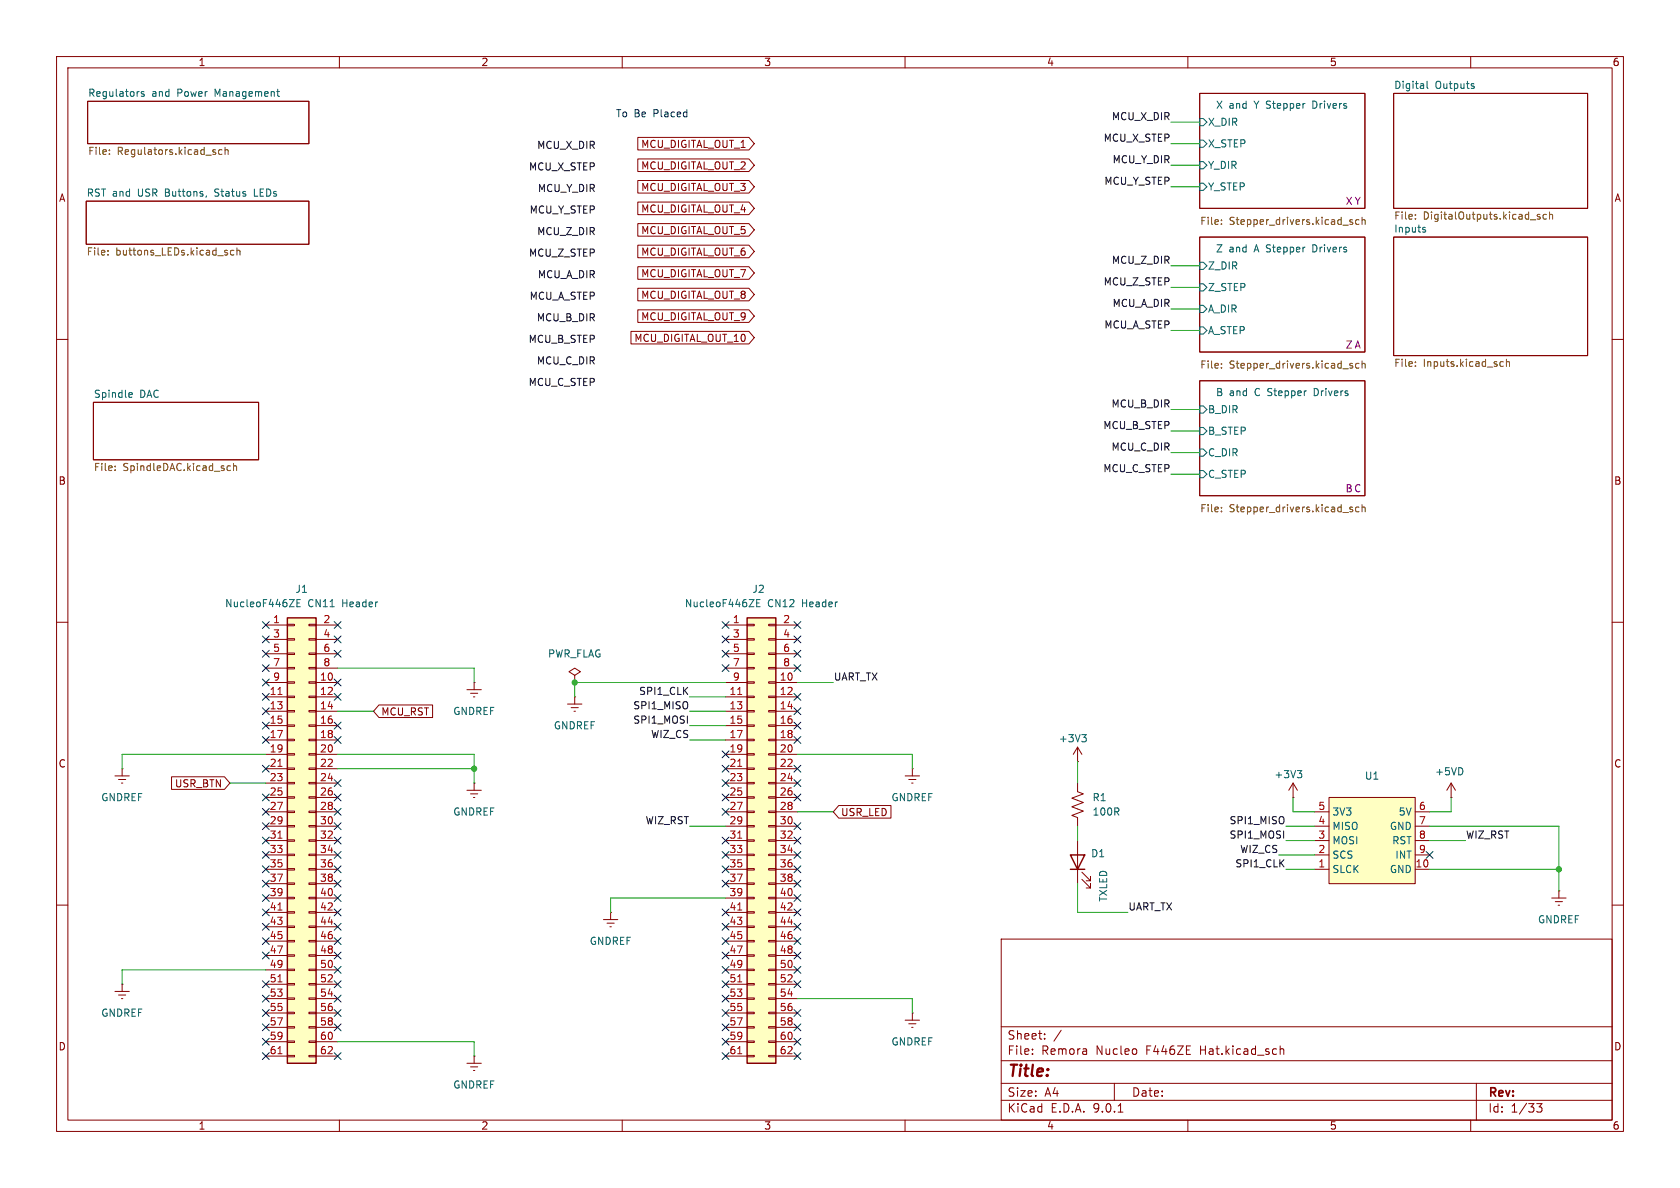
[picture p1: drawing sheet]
<svg xmlns="http://www.w3.org/2000/svg" width="297mm" height="210mm" viewBox="0 0 297 210" stroke-linecap="round" stroke-linejoin="round" font-family="sans-serif">
<g fill="none" stroke="#840000" stroke-width=".18">
<path d="M10 10h277v190h-277zM12 12h273v186h-273zM15.5 17.9h39.1v7.5h-39.1zM60 10v2M110 10v2M160 10v2M210 10v2M212.1 16.5h29.2v20.3h-29.2zM246.4 16.5h34.3v20.3h-34.3zM260 10v2M15.2 35.6h39.4v7.6h-39.4zM212.1 41.9h29.2v20.3h-29.2z"/>
<path d="M246.4 41.9h34.3v21h-34.3zM10 60h2M16.5 71.1h29.2v10.2h-29.2zM212.1 67.3h29.2v20.3h-29.2zM285 60h2M10 110h2M101.6 119.4l1-.7-1-.6-1 .6 1 .7v1.3M285 110h2M82.5 121.9h2.6M83.2 122.6h1.3M83.7 123.2h.2M83.8 120.7h.1"/>
<path d="M83.8 120.7v1.2M100.3 124.5h2.6M101 125.1h1.2M101.5 125.7h.2M101.6 120.7h.1M101.6 123.2h.1M101.6 123.2v1.3M10 160h2M177 166h108v32h-108zM285 160h2M60 198v2M110 198v2"/>
<path d="M160 198v2M177 194.5h108M177 191.5h108M177 187.5h108M177 181.5h108M182.5 186.3v.1M182.5 185.5v.1M184.7 183.6v.1M184.7 182.8v.1M187.6 182.1l-1.3 2M197 191.5v3M197.7 196.6h.8"/>
<path d="M210 198v2M226.3 184.9v1.5M226.3 185.5l.2-.1 .4 .1 .1 .9M260 198v2M261 191.5v6.5M271.7 195.1h.9l-.5 .6 .4 .1v.7l-.2 .1-.6-.1"/>
</g>
<g fill="none" stroke="#006464" stroke-width=".18">
<path d="M24.5 16.2h.1M25.5 16.2h-.4l-.1 .2v.1l.5 .2v.3h-.5M48.9 16.2h.5M49.1 16.9l.3 .1M252.3 14.4v1.1l.2 .1M260.4 15.2l.2 .2-.2 .2M260.4 14.8h.2M36.5 34.6l-.1 .3M45 33.4v1.3h.6M212.1 21h.6l.7 .6-.7 .6h-.6zM212.1 24.8h.6l.7 .6-.7 .6h-.6zM212.1 28.6h.6l.7 .6-.7 .6h-.6z"/>
<path d="M212.1 32.4h.6l.7 .6-.7 .7h-.6zM212.1 46.4h.6l.7 .6-.7 .6h-.6zM212.1 50.2h.6l.7 .6-.7 .6h-.6zM212.1 54h.6l.7 .6-.7 .6h-.6zM212.1 57.8h.6l.7 .6-.7 .7h-.6zM251.7 40.6l.3 .1v.2l-.1 .1h-.3M251.7 40.2h.3M22.8 70.2h.5M22.8 69.5l.4-.1 .2 .3-.6 .1M212.1 71.8h.6l.7 .6-.7 .6h-.6zM212.1 75.6h.6l.7 .6-.7 .6h-.6zM212.1 79.4h.6l.7 .6-.7 .6h-.6z"/>
<path d="M212.1 83.2h.6l.7 .6-.7 .7h-.6z"/>
</g>
<g fill="none" stroke="#725600" stroke-width=".18">
<path d="M19.3 27.2v.1M19.3 26.5v.1M38.1 26.9v.3M39.2 26.5h-.3l-.3 .2 .2 .5h.4M39.8 26.6l.2-.1h.3v.8M39.8 26v1.3M215.9 38.9v.1M215.9 39.6v.1M238.6 39.1l.6 .3-.2 .3-.4-.1M239.1 38.9l-.3-.1-.2 .2M240.3 38.9l-.4-.1-.3 .3 .2 .5h.5M240.8 38.4v1.3"/>
<path d="M240.8 39l.2-.2 .3 .1v.8M250.2 38v.1M250.2 38.6v.1M272.2 38l-.3-.1-.1 .2v.2l.4 .1v.3h-.4M273.4 38l-.4-.1-.2 .2 .1 .6h.5M273.9 38l.2-.1 .3 .1 .1 .7M273.9 37.5v1.2M19.1 45v.1M19.1 44.3v.1M41.3 44.3l-.3-.1-.3 .3 .2 .5h.4M41.9 44.4l.2-.2 .3 .1v.8M41.9 43.8v1.3"/>
<path d="M215.9 65v.1M215.9 64.3v.1M238.6 64.5l.6 .3-.2 .3-.4-.1M239.1 64.3l-.3-.1-.2 .2M240.3 64.3l-.4-.1-.3 .3 .2 .5h.5M240.8 64.4l.2-.2 .3 .1v.8M240.8 63.8v1.3M250.2 64.7v.1M250.2 64v.1M265.2 64.7l.2 .1 .4-.1M265.8 64l-.4-.1-.2 .1M266.3 64l.2-.1 .3 .1 .1 .8"/>
<path d="M266.3 63.5v1.3M20.4 83.1v.1M20.4 82.4v.1M40.2 83.1l.2 .1 .3-.1M40.7 82.4l-.3-.1-.2 .2M41.3 82.5l.2-.2 .3 .1v.8M41.3 81.9v1.3M215.9 89.7v.1M215.9 90.4v.1M238.6 89.9l.6 .3-.2 .3-.4-.1M239.1 89.7l-.3-.1-.2 .2M240.3 89.7l-.4-.1-.3 .3 .2 .5h.5"/>
<path d="M240.8 89.2v1.3M240.8 89.8l.2-.2 .3 .1v.8"/>
</g>
<path d="M50.8 109.2h5.1v78.8h-5.1z" fill="#ffffc2"/>
<path d="M50.8 109.2h5.1v78.8h-5.1z" fill="none" stroke="#840000" stroke-width=".25"/>
<g fill="none" stroke="#840000" stroke-width=".18">
<path d="M47 110.5h3.8M47 113h3.8M47 115.6h3.8M47 118.1h3.8M50.8 110.4h1.3v.2h-1.3zM50.8 112.9h1.3v.3h-1.3zM50.8 115.4h1.3v.3h-1.3zM50.8 118h1.3v.2h-1.3zM54.6 110.4h1.3v.2h-1.3zM54.6 112.9h1.3v.3h-1.3zM54.6 115.4h1.3v.3h-1.3zM54.6 118h1.3v.2h-1.3z"/>
<path d="M55.9 110.5h3.8M55.9 113h3.8M55.9 115.6h3.8M55.9 118.1h3.8M20.3 137.2h2.6M21 137.8h1.2M21.5 138.4h.2M21.6 135.9h.1M21.6 135.9v1.3M47 120.7h3.8M47 123.2h3.8M47 125.7h3.8"/>
<path d="M47 128.3h3.8M47 130.8h3.8M47 133.4h3.8M47 135.9h3.8M47 138.4h3.8M50.8 120.5h1.3v.3h-1.3zM50.8 123.1h1.3v.2h-1.3zM50.8 125.6h1.3v.3h-1.3zM50.8 128.1h1.3v.3h-1.3zM50.8 130.7h1.3v.2h-1.3zM50.8 133.2h1.3v.3h-1.3zM50.8 135.8h1.3v.2h-1.3z"/>
<path d="M50.8 138.3h1.3v.3h-1.3zM54.6 120.5h1.3v.3h-1.3zM54.6 123.1h1.3v.2h-1.3zM54.6 125.6h1.3v.3h-1.3zM54.6 128.1h1.3v.3h-1.3zM54.6 130.7h1.3v.2h-1.3zM54.6 133.2h1.3v.3h-1.3zM54.6 135.8h1.3v.2h-1.3zM54.6 138.3h1.3v.3h-1.3zM55.9 120.7h3.8M55.9 123.2h3.8M55.9 125.7h3.8"/>
<path d="M55.9 128.3h3.8M55.9 130.8h3.8M55.9 133.4h3.8M55.9 135.9h3.8M55.9 138.4h3.8M82.5 139.7h2.6M83.8 138.4h.1M83.8 138.4v1.3M256.5 138.4l-.7 1.3M256.5 138.4l.8 1.3M256.5 138.4v2.6M47 141h3.8"/>
<path d="M47 143.5h3.8M47 146.1h3.8M47 148.6h3.8M47 151.1h3.8M47 153.7h3.8M47 156.2h3.8M47 158.8h3.8M50.8 140.8h1.3v.3h-1.3zM50.8 143.4h1.3v.2h-1.3zM50.8 145.9h1.3v.3h-1.3zM50.8 148.5h1.3v.2h-1.3zM50.8 151h1.3v.3h-1.3z"/>
<path d="M50.8 153.5h1.3v.3h-1.3zM50.8 156.1h1.3v.2h-1.3zM50.8 158.6h1.3v.3h-1.3zM54.6 140.8h1.3v.3h-1.3zM54.6 143.4h1.3v.2h-1.3zM54.6 145.9h1.3v.3h-1.3zM54.6 148.5h1.3v.2h-1.3zM54.6 151h1.3v.3h-1.3zM54.6 153.5h1.3v.3h-1.3zM54.6 156.1h1.3v.2h-1.3zM54.6 158.6h1.3v.3h-1.3zM55.9 141h3.8"/>
<path d="M55.9 143.5h3.8M55.9 146.1h3.8M55.9 148.6h3.8M55.9 151.1h3.8M55.9 153.7h3.8M55.9 156.2h3.8M55.9 158.8h3.8M83.2 140.3h1.3M83.7 141h.2M256.5 141h.1M274.3 158.8h2.6M275 159.4h1.2"/>
<path d="M275.6 157.5h.1M275.6 157.5v1.3M47 161.3h3.8M47 163.8h3.8M47 166.4h3.8M47 168.9h3.8M47 171.5h3.8M47 174h3.8M47 176.5h3.8M47 179.1h3.8M50.8 161.2h1.3v.2h-1.3zM50.8 163.7h1.3v.3h-1.3z"/>
<path d="M50.8 166.2h1.3v.3h-1.3zM50.8 168.8h1.3v.2h-1.3zM50.8 171.3h1.3v.3h-1.3zM50.8 173.9h1.3v.2h-1.3zM50.8 176.4h1.3v.3h-1.3zM50.8 178.9h1.3v.3h-1.3zM54.6 161.2h1.3v.2h-1.3zM54.6 163.7h1.3v.3h-1.3zM54.6 166.2h1.3v.3h-1.3zM54.6 168.8h1.3v.2h-1.3zM54.6 171.3h1.3v.3h-1.3zM54.6 173.9h1.3v.2h-1.3z"/>
<path d="M54.6 176.4h1.3v.3h-1.3zM54.6 178.9h1.3v.3h-1.3zM55.9 161.3h3.8M55.9 163.8h3.8M55.9 166.4h3.8M55.9 168.9h3.8M55.9 171.5h3.8M55.9 174h3.8M55.9 176.5h3.8M55.9 179.1h3.8M275.5 160h.2M47 181.6h3.8"/>
<path d="M47 184.2h3.8M47 186.7h3.8M50.8 181.5h1.3v.2h-1.3zM50.8 184h1.3v.3h-1.3zM50.8 186.6h1.3v.2h-1.3zM54.6 181.5h1.3v.2h-1.3zM54.6 184h1.3v.3h-1.3zM54.6 186.6h1.3v.2h-1.3zM55.9 181.6h3.8M55.9 184.2h3.8M55.9 186.7h3.8"/>
</g>
<path d="M49.1 122.8h.8M49.1 135.5h.8M49.1 148.2h.8M49.1 160.9h.8M49.1 173.6h.8M49.1 186.3h.8" fill="none" stroke="#a90000" stroke-width=".18"/>
<path d="M51.2 106h.8l-.8 1.3h.8M52.5 106.6h.4M53.1 106h-.6v1.3h.6" fill="none" stroke="#006464" stroke-width=".18"/>
<path d="M234.9 141h15.3v15.2h-15.3z" fill="#ffffc2"/>
<g fill="none" stroke="#840000" stroke-width=".18">
<path d="M228.6 138.4l-.8 1.3M228.6 138.4l.8 1.3M228.6 138.4v2.6M228.6 141h.1M232.4 143.5h2.5M232.4 146.1h2.5M232.4 148.6h2.5M232.4 151.1h2.5M232.4 153.7h2.5M234.9 141h15.3v15.2h-15.3zM250.2 143.5h2.5M250.2 146.1h2.5"/>
<path d="M250.2 148.6h2.5M250.2 151.1h2.5M250.2 153.7h2.5M106.7 162.6h2.5M107.3 163.2h1.3M107.8 163.8h.3M107.9 161.3h.1M107.9 161.3v1.3"/>
</g>
<path d="M229.3 136.2h.8l-.4 .5M229.9 136.7l.2 .2v.3l-.2 .3" fill="none" stroke="#006464" stroke-width=".18"/>
<path d="M132.1 109.2h5.1v78.8h-5.1z" fill="#ffffc2"/>
<path d="M132.1 109.2h5.1v78.8h-5.1zM189.2 151.1h2.6l-1.3 2.6zM189.2 153.7h2.6" fill="none" stroke="#840000" stroke-width=".25"/>
<g fill="none" stroke="#840000" stroke-width=".18">
<path d="M112.8 24.3h19.6l.9 1.1-.9 1.1h-19.6zM112.8 39.5h19.6l.9 1.1-.9 1.2h-19.6zM112.8 35.7h19.6l.9 1.1-.9 1.1h-19.6zM112.8 28.1h19.6l.9 1.1-.9 1.1h-19.6zM112.8 31.9h19.6l.9 1.1-.9 1.1h-19.6zM111.5 58.6h20.9l.9 1.1-.9 1.1h-20.9zM112.8 51h19.6l.9 1.1-.9 1.1h-19.6zM112.8 54.8h19.6l.9 1.1-.9 1.1h-19.6zM112.8 47.1h19.6l.9 1.2-.9 1.1h-19.6zM112.8 43.3h19.6l.9 1.2-.9 1.1h-19.6zM128.3 110.5h3.8M128.3 113h3.8"/>
<path d="M128.3 115.6h3.8M128.3 118.1h3.8M132.1 110.4h1.2v.2h-1.2zM132.1 112.9h1.2v.3h-1.2zM132.1 115.4h1.2v.3h-1.2zM132.1 118h1.2v.2h-1.2zM135.9 110.4h1.3v.2h-1.3zM135.9 112.9h1.3v.3h-1.3zM135.9 115.4h1.3v.3h-1.3zM135.9 118h1.3v.2h-1.3zM137.2 110.5h3.8M137.2 113h3.8"/>
<path d="M137.2 115.6h3.8M137.2 118.1h3.8M30.3 137.3h9.4l.9 1.1-.9 1.1h-9.4zM67 124.6h9.5v2.2h-9.5l-1-1.1zM128.3 120.7h3.8M128.3 123.2h3.8M128.3 125.7h3.8M128.3 128.3h3.8M128.3 130.8h3.8M128.3 133.4h3.8M128.3 135.9h3.8M128.3 138.4h3.8"/>
<path d="M132.1 120.5h1.2v.3h-1.2zM132.1 123.1h1.2v.2h-1.2zM132.1 125.6h1.2v.3h-1.2zM132.1 128.1h1.2v.3h-1.2zM132.1 130.7h1.2v.2h-1.2zM132.1 133.2h1.2v.3h-1.2zM132.1 135.8h1.2v.2h-1.2zM132.1 138.3h1.2v.3h-1.2zM135.9 120.5h1.3v.3h-1.3zM135.9 123.1h1.3v.2h-1.3zM135.9 125.6h1.3v.3h-1.3zM135.9 128.1h1.3v.3h-1.3z"/>
<path d="M135.9 130.7h1.3v.2h-1.3zM135.9 133.2h1.3v.3h-1.3zM135.9 135.8h1.3v.2h-1.3zM135.9 138.3h1.3v.3h-1.3zM137.2 120.7h3.8M137.2 123.2h3.8M137.2 125.7h3.8M137.2 128.3h3.8M137.2 130.8h3.8M137.2 133.4h3.8M137.2 135.9h3.8M137.2 138.4h3.8"/>
<path d="M160 137.2h2.6M160.7 137.8h1.2M161.2 138.4h.2M161.3 135.9h.1M161.3 135.9v1.3M190.5 138.4v1.6l1 .3-2 .8 2 .8-2 .7 2 .8-2 .7 1 .4v1.6M190.5 134.6h.1M190.5 132.1v2.5M190.5 132.1l-.8 1.3M190.5 132.1l.8 1.3M128.3 141h3.8M128.3 143.5h3.8"/>
<path d="M128.3 146.1h3.8M128.3 148.6h3.8M128.3 151.1h3.8M128.3 153.7h3.8M128.3 156.2h3.8M128.3 158.8h3.8M132.1 140.8h1.2v.3h-1.2zM132.1 143.4h1.2v.2h-1.2zM132.1 145.9h1.2v.3h-1.2zM132.1 148.5h1.2v.2h-1.2zM132.1 151h1.2v.3h-1.2zM132.1 153.5h1.2v.3h-1.2z"/>
<path d="M132.1 156.1h1.2v.2h-1.2zM132.1 158.6h1.2v.3h-1.2zM135.9 140.8h1.3v.3h-1.3zM135.9 143.4h1.3v.2h-1.3zM135.9 145.9h1.3v.3h-1.3zM135.9 148.5h1.3v.2h-1.3zM135.9 151h1.3v.3h-1.3zM135.9 153.5h1.3v.3h-1.3zM135.9 156.1h1.3v.2h-1.3zM135.9 158.6h1.3v.3h-1.3zM137.2 141h3.8M137.2 143.5h3.8"/>
<path d="M137.2 146.1h3.8M137.2 148.6h3.8M137.2 151.1h3.8M137.2 153.7h3.8M137.2 156.2h3.8M137.2 158.8h3.8M148.3 142.4h9.2v2.2h-9.2l-1-1.1zM190.5 148.6v7.6M191.3 155.4l1.5 1.6v-.8v.8h-.8M191.3 154.2l1.5 1.5v-.8v.8h-.8M20.3 175.3h2.6M21 175.9h1.2"/>
<path d="M21.5 176.5h.2M21.6 174h.1M21.6 174v1.3M128.3 161.3h3.8M128.3 163.8h3.8M128.3 166.4h3.8M128.3 168.9h3.8M128.3 171.5h3.8M128.3 174h3.8M128.3 176.5h3.8M128.3 179.1h3.8M132.1 161.2h1.2v.2h-1.2z"/>
<path d="M132.1 163.7h1.2v.3h-1.2zM132.1 166.2h1.2v.3h-1.2zM132.1 168.8h1.2v.2h-1.2zM132.1 171.3h1.2v.3h-1.2zM132.1 173.9h1.2v.2h-1.2zM132.1 176.4h1.2v.3h-1.2zM132.1 178.9h1.2v.3h-1.2zM135.9 161.2h1.3v.2h-1.3zM135.9 163.7h1.3v.3h-1.3zM135.9 166.2h1.3v.3h-1.3zM135.9 168.8h1.3v.2h-1.3zM135.9 171.3h1.3v.3h-1.3z"/>
<path d="M135.9 173.9h1.3v.2h-1.3zM135.9 176.4h1.3v.3h-1.3zM135.9 178.9h1.3v.3h-1.3zM137.2 161.3h3.8M137.2 163.8h3.8M137.2 166.4h3.8M137.2 168.9h3.8M137.2 171.5h3.8M137.2 174h3.8M137.2 176.5h3.8M137.2 179.1h3.8M161.3 179.1h.1"/>
<path d="M161.3 179.1v1.2M82.5 188h2.6M83.2 188.6h1.3M83.7 189.2h.2M83.8 186.7h.1M83.8 186.7v1.3M128.3 181.6h3.8M128.3 184.2h3.8M128.3 186.7h3.8M132.1 181.5h1.2v.2h-1.2zM132.1 184h1.2v.3h-1.2zM132.1 186.6h1.2v.2h-1.2z"/>
<path d="M135.9 181.5h1.3v.2h-1.3zM135.9 184h1.3v.3h-1.3zM135.9 186.6h1.3v.2h-1.3zM137.2 181.6h3.8M137.2 184.2h3.8M137.2 186.7h3.8M160 180.3h2.6M160.7 181h1.2M161.2 181.6h.2"/>
</g>
<path d="M130.4 122.8h.7M130.4 135.5h.7M130.4 148.2h.7M130.4 160.9h.7M130.4 173.6h.7M130.4 186.3h.7" fill="none" stroke="#a90000" stroke-width=".18"/>
<path d="M132.4 106h.9l-.9 1.3h.9M133.8 106.6h.4M134.4 106h-.6v1.3h.6M191.2 129.9h.8l-.4 .4M191.8 130.3l.2 .3v.3l-.2 .2" fill="none" stroke="#006464" stroke-width=".18"/>
<g fill="none" stroke="#009600" stroke-width=".18">
<path d="M207 25.4h5.1M207 29.2h5.1M207 21.6h5.1M207 33h5.1M207 54.6h5.1M207 50.8h5.1M207 58.4h5.1M207 47h5.1M207 72.4h5.1M207 76.2h5.1M207 83.8h5.1M207 80h5.1"/>
<path d="M59.7 118.1h24.1v2.6M40.6 138.4h6.4M47 133.4h-25.4v2.5M59.7 125.7h6.3M59.7 133.4h24.1v5M59.7 135.9h24.1M121.9 125.7h6.4M121.9 123.2h6.4M121.9 128.3h6.4M121.9 130.8h6.4M128.3 120.7h-26.7v2.5M141 133.4h20.3v2.5"/>
<path d="M141 120.7h6.3M190.5 134.6v3.8M121.9 146.1h6.4M128.3 158.8h-20.4v2.5M141 143.5h6.3M190.5 146.1v2.5M190.5 156.2v5.1h8.9M226.1 151.1h6.3M227.3 146.1h5.1M227.3 148.6h5.1M227.3 153.7h5.1M228.6 141v2.5h3.8"/>
<path d="M252.7 146.1h22.9v11.4M252.7 148.6h6.4M252.7 153.7h22.9M256.5 141v2.5h-3.8M47 171.5h-25.4v2.5M141 176.5h20.3v2.6M59.7 184.2h24.1v2.5"/>
</g>
<g fill="none" stroke="#000084" stroke-width=".18">
<path d="M46.4 112.4l1.2 1.2M46.4 109.9l1.2 1.2M46.4 115l1.2 1.2M46.4 117.5l1.2 1.2M47.6 112.4l-1.2 1.2M47.6 109.9l-1.2 1.2M47.6 117.5l-1.2 1.2M47.6 115l-1.2 1.2M59.1 115l1.2 1.2M59.1 109.9l1.2 1.2M59.1 112.4l1.2 1.2M60.3 115l-1.2 1.2"/>
<path d="M60.3 109.9l-1.2 1.2M60.3 112.4l-1.2 1.2M127.7 109.9l1.2 1.2M127.7 115l1.2 1.2M127.7 112.4l1.2 1.2M127.7 117.5l1.2 1.2M128.9 109.9l-1.2 1.2M128.9 115l-1.2 1.2M128.9 112.4l-1.2 1.2M128.9 117.5l-1.2 1.2M140.4 115l1.2 1.2M140.4 117.5l1.2 1.2"/>
<path d="M140.4 112.4l1.2 1.2M140.4 109.9l1.2 1.2M141.6 115l-1.2 1.2M141.6 117.5l-1.2 1.2M141.6 112.4l-1.2 1.2M141.6 109.9l-1.2 1.2M46.4 122.6l1.2 1.2M46.4 125.1l1.2 1.2M46.4 120l1.2 1.3M46.4 130.2l1.2 1.2M46.4 127.7l1.2 1.2M46.4 135.3l1.2 1.2"/>
<path d="M47.6 127.7l-1.2 1.2M47.6 125.1l-1.2 1.2M47.6 122.6l-1.2 1.2M47.6 120l-1.2 1.3M47.6 130.2l-1.2 1.2M47.6 135.3l-1.2 1.2M59.1 137.8l1.2 1.2M59.1 127.7l1.2 1.2M59.1 130.2l1.2 1.2M59.1 122.6l1.2 1.2M59.1 120l1.2 1.3M60.3 137.8l-1.2 1.2"/>
<path d="M60.3 130.2l-1.2 1.2M60.3 127.7l-1.2 1.2M60.3 122.6l-1.2 1.2M60.3 120l-1.2 1.3M127.7 137.8l1.2 1.2M127.7 135.3l1.2 1.2M127.7 132.7l1.2 1.3M128.9 137.8l-1.2 1.2M128.9 135.3l-1.2 1.2M128.9 132.7l-1.2 1.3M140.4 122.6l1.2 1.2M140.4 137.8l1.2 1.2"/>
<path d="M140.4 127.7l1.2 1.2M140.4 130.2l1.2 1.2M140.4 135.3l1.2 1.2M140.4 125.1l1.2 1.2M141.6 125.1l-1.2 1.2M141.6 127.7l-1.2 1.2M141.6 122.6l-1.2 1.2M141.6 137.8l-1.2 1.2M141.6 130.2l-1.2 1.2M141.6 135.3l-1.2 1.2M46.4 148l1.2 1.2M46.4 150.5l1.2 1.2"/>
<path d="M46.4 145.4l1.2 1.3M46.4 142.9l1.2 1.2M46.4 153.1l1.2 1.2M46.4 158.1l1.2 1.3M46.4 140.4l1.2 1.2M46.4 155.6l1.2 1.2M47.6 148l-1.2 1.2M47.6 150.5l-1.2 1.2M47.6 145.4l-1.2 1.3M47.6 142.9l-1.2 1.2M47.6 153.1l-1.2 1.2M47.6 140.4l-1.2 1.2"/>
<path d="M47.6 155.6l-1.2 1.2M47.6 158.1l-1.2 1.3M59.1 140.4l1.2 1.2M59.1 142.9l1.2 1.2M59.1 155.6l1.2 1.2M59.1 148l1.2 1.2M59.1 153.1l1.2 1.2M59.1 145.4l1.2 1.3M59.1 150.5l1.2 1.2M59.1 158.1l1.2 1.3M60.3 140.4l-1.2 1.2M60.3 142.9l-1.2 1.2"/>
<path d="M60.3 155.6l-1.2 1.2M60.3 148l-1.2 1.2M60.3 153.1l-1.2 1.2M60.3 145.4l-1.2 1.3M60.3 150.5l-1.2 1.2M60.3 158.1l-1.2 1.3M127.7 140.4l1.2 1.2M127.7 153.1l1.2 1.2M127.7 142.9l1.2 1.2M127.7 150.5l1.2 1.2M127.7 148l1.2 1.2M127.7 155.6l1.2 1.2"/>
<path d="M128.9 140.4l-1.2 1.2M128.9 150.5l-1.2 1.2M128.9 153.1l-1.2 1.2M128.9 142.9l-1.2 1.2M128.9 148l-1.2 1.2M128.9 155.6l-1.2 1.2M140.4 145.4l1.2 1.3M140.4 150.5l1.2 1.2M140.4 148l1.2 1.2M140.4 140.4l1.2 1.2M140.4 155.6l1.2 1.2M140.4 158.1l1.2 1.3"/>
<path d="M140.4 153.1l1.2 1.2M141.6 145.4l-1.2 1.3M141.6 140.4l-1.2 1.2M141.6 158.1l-1.2 1.3M141.6 153.1l-1.2 1.2M141.6 150.5l-1.2 1.2M141.6 148l-1.2 1.2M141.6 155.6l-1.2 1.2M252.1 150.5l1.2 1.2M253.3 150.5l-1.2 1.2M46.4 173.4l1.2 1.2M46.4 165.8l1.2 1.2"/>
<path d="M46.4 168.3l1.2 1.2M46.4 160.7l1.2 1.2M46.4 163.2l1.2 1.2M46.4 178.5l1.2 1.2M46.4 175.9l1.2 1.2M47.6 168.3l-1.2 1.2M47.6 175.9l-1.2 1.2M47.6 178.5l-1.2 1.2M47.6 160.7l-1.2 1.2M47.6 165.8l-1.2 1.2M47.6 163.2l-1.2 1.2M47.6 173.4l-1.2 1.2"/>
<path d="M59.1 160.7l1.2 1.2M59.1 163.2l1.2 1.2M59.1 170.8l1.2 1.3M59.1 168.3l1.2 1.2M59.1 165.8l1.2 1.2M59.1 173.4l1.2 1.2M59.1 175.9l1.2 1.2M59.1 178.5l1.2 1.2M60.3 178.5l-1.2 1.2M60.3 168.3l-1.2 1.2M60.3 173.4l-1.2 1.2M60.3 170.8l-1.2 1.3"/>
<path d="M60.3 163.2l-1.2 1.2M60.3 165.8l-1.2 1.2M60.3 175.9l-1.2 1.2M60.3 160.7l-1.2 1.2M127.7 168.3l1.2 1.2M127.7 173.4l1.2 1.2M127.7 170.8l1.2 1.3M127.7 165.8l1.2 1.2M127.7 160.7l1.2 1.2M127.7 163.2l1.2 1.2M127.7 175.9l1.2 1.2M127.7 178.5l1.2 1.2"/>
<path d="M128.9 168.3l-1.2 1.2M128.9 173.4l-1.2 1.2M128.9 170.8l-1.2 1.3M128.9 165.8l-1.2 1.2M128.9 178.5l-1.2 1.2M128.9 163.2l-1.2 1.2M128.9 160.7l-1.2 1.2M128.9 175.9l-1.2 1.2M140.4 165.8l1.2 1.2M140.4 170.8l1.2 1.3M140.4 173.4l1.2 1.2M140.4 168.3l1.2 1.2"/>
<path d="M140.4 160.7l1.2 1.2M140.4 163.2l1.2 1.2M140.4 178.5l1.2 1.2M141.6 160.7l-1.2 1.2M141.6 170.8l-1.2 1.3M141.6 165.8l-1.2 1.2M141.6 173.4l-1.2 1.2M141.6 168.3l-1.2 1.2M141.6 163.2l-1.2 1.2M141.6 178.5l-1.2 1.2M46.4 181l1.2 1.2M46.4 186.1l1.2 1.2"/>
<path d="M46.4 183.5l1.2 1.3M47.6 181l-1.2 1.2M47.6 186.1l-1.2 1.2M47.6 183.5l-1.2 1.3M59.1 186.1l1.2 1.2M59.1 181l1.2 1.2M60.3 186.1l-1.2 1.2M60.3 181l-1.2 1.2M127.7 181l1.2 1.2M127.7 186.1l1.2 1.2M127.7 183.5l1.2 1.3M128.9 183.5l-1.2 1.3"/>
<path d="M128.9 186.1l-1.2 1.2M128.9 181l-1.2 1.2M140.4 181l1.2 1.2M140.4 183.5l1.2 1.3M140.4 186.1l1.2 1.2M141.6 181l-1.2 1.2M141.6 183.5l-1.2 1.3M141.6 186.1l-1.2 1.2"/>
</g>
<g fill="#009600" stroke="#009600" stroke-width=".18">
<circle cx="83.8" cy="135.9" r=".46"/>
<circle cx="101.6" cy="120.7" r=".46"/>
<circle cx="275.6" cy="153.7" r=".46"/>
</g>
<text font-size="2.8" fill="#840000" x="178" y="190.9">Title:</text>
<g font-size="2.1" fill="#840000">
<text x="178" y="184">Sheet:</text>
<text x="178" y="186.7">File:</text>
<text x="184.1" y="186.7">Remora</text>
<text x="193.8" y="186.7">Nucleo</text>
<text x="202.8" y="186.7">F446ZE</text>
<text x="212.4" y="186.7">Hat.kicad_sch</text>
<text x="178" y="196.9">KiCad</text>
<text x="178" y="194.1">Size:</text>
<text x="184.7" y="194.1">A4</text>
<text x="185.7" y="196.9">E.D.A.</text>
<text x="193.3" y="196.9">9.0.1</text>
<text x="200" y="194.1">Date:</text>
<text x="263" y="194.3">Rev:</text>
<text x="263" y="196.9">Id:</text>
<text x="267.1" y="196.9">1/33</text>
</g>
<g font-size="1.8" fill="#840000">
<text x="35" y="11.9">1</text>
<text x="85" y="11.9">2</text>
<text x="135" y="11.9">3</text>
<text x="185" y="11.9">4</text>
<text x="235" y="11.9">5</text>
<text x="285" y="11.9">6</text>
<text x="113.3" y="26.4">MCU_DIGITAL_OUT_1</text>
<text x="10.3" y="35.9">A</text>
<text x="113.3" y="30.2">MCU_DIGITAL_OUT_2</text>
<text x="113.3" y="34">MCU_DIGITAL_OUT_3</text>
<text x="285.3" y="35.9">A</text>
<text x="113.3" y="41.6">MCU_DIGITAL_OUT_5</text>
<text x="113.3" y="37.8">MCU_DIGITAL_OUT_4</text>
<text x="113.3" y="45.4">MCU_DIGITAL_OUT_6</text>
<text x="113.3" y="53">MCU_DIGITAL_OUT_8</text>
<text x="113.3" y="49.2">MCU_DIGITAL_OUT_7</text>
<text x="113.3" y="56.8">MCU_DIGITAL_OUT_9</text>
<text x="112" y="60.6">MCU_DIGITAL_OUT_10</text>
<text x="10.3" y="85.9">B</text>
<text x="285.3" y="85.9">B</text>
<text x="67.3" y="126.7">MCU_RST</text>
<text x="10.3" y="135.9">C</text>
<text x="285.3" y="135.9">C</text>
<text x="30.8" y="139.4">USR_BTN</text>
<text x="148.6" y="144.5">USR_LED</text>
<text x="10.3" y="185.9">D</text>
<text x="285.3" y="185.9">D</text>
<text x="35" y="199.9">1</text>
<text x="85" y="199.9">2</text>
<text x="135" y="199.9">3</text>
<text x="185" y="199.9">4</text>
<text x="235" y="199.9">5</text>
<text x="285" y="199.9">6</text>
</g>
<g font-size="1.8" fill="#006464">
<text x="15.5" y="17.2">Regulators</text>
<text x="26.8" y="17.2">and</text>
<text x="31.4" y="17.2">Power</text>
<text x="38.2" y="17.2">Management</text>
<text x="246.4" y="15.8">Digital</text>
<text x="253.7" y="15.8">Outputs</text>
<text x="213.5" y="22.5">X_DIR</text>
<text x="214.9" y="19.3">X and</text>
<text x="221.9" y="19.3">Y Stepper</text>
<text x="232.5" y="19.3">Drivers</text>
<text x="213.5" y="26.3">X_STEP</text>
<text x="15.2" y="34.8">RST and</text>
<text x="24.5" y="34.8">USR</text>
<text x="29.5" y="34.8">Buttons,</text>
<text x="38.4" y="34.8">Status</text>
<text x="45.6" y="34.8">LEDs</text>
<text x="213.5" y="30.1">Y_DIR</text>
<text x="213.5" y="33.9">Y_STEP</text>
<text x="246.4" y="41.2">Inputs</text>
<text x="213.5" y="47.9">Z_DIR</text>
<text x="214.9" y="44.7">Z</text>
<text x="217.3" y="44.7">and</text>
<text x="221.9" y="44.7">A Stepper</text>
<text x="232.5" y="44.7">Drivers</text>
<text x="213.5" y="51.7">Z_STEP</text>
<text x="213.5" y="55.5">A_DIR</text>
<text x="213.5" y="59.3">A_STEP</text>
<text x="16.5" y="70.4">Spindle</text>
<text x="24.7" y="70.4">DAC</text>
<text x="214.9" y="70.1">B</text>
<text x="217.3" y="70.1">and</text>
<text x="221.9" y="70.1">C Stepper</text>
<text x="232.8" y="70.1">Drivers</text>
<text x="213.5" y="73.3">B_DIR</text>
<text x="213.5" y="77.1">B_STEP</text>
<text x="213.5" y="80.9">C_DIR</text>
<text x="213.5" y="84.7">C_STEP</text>
<text x="39.7" y="107.5">NucleoF446ZE</text>
<text x="52.1" y="105">J1</text>
<text x="54.4" y="107.5">CN11</text>
<text x="60.6" y="107.5">Header</text>
<text x="121" y="107.5">NucleoF446ZE</text>
<text x="132.9" y="105">J2</text>
<text x="135.7" y="107.5">CN12</text>
<text x="141.9" y="107.5">Header</text>
<text x="96.8" y="116.4">PWR_FLAG</text>
<text x="80" y="126.6">GNDREF</text>
<text x="97.8" y="129.1">GNDREF</text>
<text x="187.1" y="131.4">+3V3</text>
<text x="225.2" y="137.8">+3V3</text>
<text x="253.6" y="137.3">+5VD</text>
<text x="17.8" y="141.8">GNDREF</text>
<text x="157.5" y="141.8">GNDREF</text>
<text x="193" y="141.8">R1</text>
<text x="241.2" y="138">U1</text>
<text x="80" y="144.4">GNDREF</text>
<text x="193" y="144.4">100R</text>
<text x="235.5" y="144.4">3V3</text>
<text x="235.5" y="146.9">MISO</text>
<text x="235.5" y="149.5">MOSI</text>
<text x="245.6" y="146.9">GND</text>
<text x="246" y="149.5">RST</text>
<text x="247.2" y="144.4">5V</text>
<text x="192.8" y="151.7">D1</text>
<text x="235.5" y="152">SCS</text>
<text x="235.5" y="154.5">SLCK</text>
<text x="245.6" y="154.5">GND</text>
<text x="246.6" y="152">INT</text>
<text x="195.9" y="159.5" transform="rotate(-90 195.9 159.5)">TXLED</text>
<text x="104.2" y="167.2">GNDREF</text>
<text x="271.8" y="163.4">GNDREF</text>
<text x="17.8" y="179.9">GNDREF</text>
<text x="157.5" y="185">GNDREF</text>
<text x="80" y="192.6">GNDREF</text>
</g>
<g font-size="1.8" fill="#0000c2">
<text x="108.8" y="20.9">To Be</text>
<text x="115.6" y="20.9">Placed</text>
</g>
<g font-size="1.8" fill="#0f0f0f">
<text x="196.5" y="21.3">MCU_X_DIR</text>
<text x="94.9" y="26.4">MCU_X_DIR</text>
<text x="195" y="25.1">MCU_X_STEP</text>
<text x="196.6" y="28.9">MCU_Y_DIR</text>
<text x="93.4" y="30.2">MCU_X_STEP</text>
<text x="95" y="34">MCU_Y_DIR</text>
<text x="195.1" y="32.8">MCU_Y_STEP</text>
<text x="93.5" y="37.8">MCU_Y_STEP</text>
<text x="94.9" y="41.6">MCU_Z_DIR</text>
<text x="93.4" y="45.5">MCU_Z_STEP</text>
<text x="196.5" y="46.7">MCU_Z_DIR</text>
<text x="93.5" y="53.1">MCU_A_STEP</text>
<text x="95" y="49.3">MCU_A_DIR</text>
<text x="195" y="50.5">MCU_Z_STEP</text>
<text x="94.8" y="56.9">MCU_B_DIR</text>
<text x="195.1" y="58.2">MCU_A_STEP</text>
<text x="196.6" y="54.3">MCU_A_DIR</text>
<text x="93.4" y="60.7">MCU_B_STEP</text>
<text x="94.8" y="64.5">MCU_C_DIR</text>
<text x="93.4" y="68.3">MCU_C_STEP</text>
<text x="195" y="75.9">MCU_B_STEP</text>
<text x="196.4" y="72.1">MCU_B_DIR</text>
<text x="195" y="83.6">MCU_C_STEP</text>
<text x="196.4" y="79.7">MCU_C_DIR</text>
<text x="111.9" y="125.5">SPI1_MISO</text>
<text x="112.9" y="122.9">SPI1_CLK</text>
<text x="147.3" y="120.4">UART_TX</text>
<text x="111.9" y="128">SPI1_MOSI</text>
<text x="115" y="130.5">WIZ_CS</text>
<text x="114" y="145.8">WIZ_RST</text>
<text x="217.3" y="148.3">SPI1_MOSI</text>
<text x="217.3" y="145.8">SPI1_MISO</text>
<text x="259.1" y="148.3">WIZ_RST</text>
<text x="218.3" y="153.4">SPI1_CLK</text>
<text x="219.1" y="150.9">WIZ_CS</text>
<text x="199.4" y="161">UART_TX</text>
</g>
<g font-size="1.8" fill="#725600">
<text x="15.5" y="27.7">File:</text>
<text x="20.7" y="27.7">Regulators.kicad_sch</text>
<text x="212.1" y="40.1">File:</text>
<text x="217.3" y="40.1">Stepper_drivers.kicad_sch</text>
<text x="246.4" y="39.1">File:</text>
<text x="251.6" y="39.1">DigitalOutputs.kicad_sch</text>
<text x="15.2" y="45.5">File:</text>
<text x="20.5" y="45.5">buttons_LEDs.kicad_sch</text>
<text x="212.1" y="65.5">File:</text>
<text x="217.3" y="65.5">Stepper_drivers.kicad_sch</text>
<text x="246.4" y="65.2">File:</text>
<text x="251.6" y="65.2">Inputs.kicad_sch</text>
<text x="16.5" y="83.6">File:</text>
<text x="21.7" y="83.6">SpindleDAC.kicad_sch</text>
<text x="212.1" y="90.9">File:</text>
<text x="217.3" y="90.9">Stepper_drivers.kicad_sch</text>
</g>
<g font-size="1.8" fill="#840084">
<text x="237.8" y="36.4">X Y</text>
<text x="237.8" y="61.8">Z A</text>
<text x="237.8" y="87.2">B C</text>
</g>
<g font-size="1.8" fill="#a90000">
<text x="48.2" y="110.2">1</text>
<text x="48.2" y="112.8">3</text>
<text x="57.1" y="110.2">2</text>
<text x="57.1" y="112.8">4</text>
<text x="129.5" y="110.2">1</text>
<text x="129.5" y="112.8">3</text>
<text x="138.4" y="110.2">2</text>
<text x="138.4" y="112.8">4</text>
<text x="48.2" y="115.3">5</text>
<text x="48.2" y="117.9">7</text>
<text x="57.1" y="115.3">6</text>
<text x="57.1" y="117.9">8</text>
<text x="129.5" y="115.3">5</text>
<text x="129.5" y="117.9">7</text>
<text x="138.4" y="115.3">6</text>
<text x="138.4" y="117.9">8</text>
<text x="47.6" y="122.9">11</text>
<text x="47.6" y="125.5">13</text>
<text x="48.2" y="120.4">9</text>
<text x="56.5" y="120.4">10</text>
<text x="56.5" y="122.9">12</text>
<text x="56.5" y="125.5">14</text>
<text x="128.9" y="122.9">11</text>
<text x="128.9" y="125.5">13</text>
<text x="129.5" y="120.4">9</text>
<text x="137.8" y="120.4">10</text>
<text x="137.8" y="122.9">12</text>
<text x="137.8" y="125.5">14</text>
<text x="47.6" y="128">15</text>
<text x="47.6" y="130.6">17</text>
<text x="56.5" y="128">16</text>
<text x="56.5" y="130.6">18</text>
<text x="128.9" y="128">15</text>
<text x="128.9" y="130.6">17</text>
<text x="137.8" y="128">16</text>
<text x="137.8" y="130.6">18</text>
<text x="47.6" y="133.1">19</text>
<text x="47.6" y="135.6">21</text>
<text x="56.5" y="133.1">20</text>
<text x="56.5" y="135.6">22</text>
<text x="128.9" y="133.1">19</text>
<text x="128.9" y="135.6">21</text>
<text x="137.8" y="133.1">20</text>
<text x="137.8" y="135.6">22</text>
<text x="47.6" y="138.2">23</text>
<text x="47.6" y="140.7">25</text>
<text x="47.6" y="143.3">27</text>
<text x="56.5" y="138.2">24</text>
<text x="56.5" y="140.7">26</text>
<text x="56.5" y="143.3">28</text>
<text x="128.9" y="138.2">23</text>
<text x="128.9" y="140.7">25</text>
<text x="128.9" y="143.3">27</text>
<text x="137.8" y="138.2">24</text>
<text x="137.8" y="140.7">26</text>
<text x="137.8" y="143.3">28</text>
<text x="233" y="143.3">5</text>
<text x="250.8" y="143.3">6</text>
<text x="47.6" y="145.8">29</text>
<text x="47.6" y="148.3">31</text>
<text x="56.5" y="145.8">30</text>
<text x="56.5" y="148.3">32</text>
<text x="128.9" y="145.8">29</text>
<text x="128.9" y="148.3">31</text>
<text x="137.8" y="145.8">30</text>
<text x="137.8" y="148.3">32</text>
<text x="233" y="145.8">4</text>
<text x="233" y="148.3">3</text>
<text x="250.8" y="145.8">7</text>
<text x="250.8" y="148.3">8</text>
<text x="47.6" y="150.9">33</text>
<text x="47.6" y="153.4">35</text>
<text x="47.6" y="156">37</text>
<text x="56.5" y="150.9">34</text>
<text x="56.5" y="153.4">36</text>
<text x="56.5" y="156">38</text>
<text x="128.9" y="150.9">33</text>
<text x="128.9" y="153.4">35</text>
<text x="128.9" y="156">37</text>
<text x="137.8" y="150.9">34</text>
<text x="137.8" y="153.4">36</text>
<text x="137.8" y="156">38</text>
<text x="233" y="150.9">2</text>
<text x="233" y="153.4">1</text>
<text x="250.1" y="153.4">10</text>
<text x="250.8" y="150.9">9</text>
<text x="47.6" y="158.5">39</text>
<text x="47.6" y="161">41</text>
<text x="56.5" y="158.5">40</text>
<text x="56.5" y="161">42</text>
<text x="128.9" y="158.5">39</text>
<text x="128.9" y="161">41</text>
<text x="137.8" y="158.5">40</text>
<text x="137.8" y="161">42</text>
<text x="47.6" y="163.6">43</text>
<text x="47.6" y="166.1">45</text>
<text x="56.5" y="163.6">44</text>
<text x="56.5" y="166.1">46</text>
<text x="128.9" y="163.6">43</text>
<text x="128.9" y="166.1">45</text>
<text x="137.8" y="163.6">44</text>
<text x="137.8" y="166.1">46</text>
<text x="47.6" y="168.7">47</text>
<text x="47.6" y="171.2">49</text>
<text x="47.6" y="173.7">51</text>
<text x="56.5" y="168.7">48</text>
<text x="56.5" y="171.2">50</text>
<text x="56.5" y="173.7">52</text>
<text x="128.9" y="168.7">47</text>
<text x="128.9" y="171.2">49</text>
<text x="128.9" y="173.7">51</text>
<text x="137.8" y="168.7">48</text>
<text x="137.8" y="171.2">50</text>
<text x="137.8" y="173.7">52</text>
<text x="47.6" y="176.3">53</text>
<text x="47.6" y="178.8">55</text>
<text x="56.5" y="176.3">54</text>
<text x="56.5" y="178.8">56</text>
<text x="128.9" y="176.3">53</text>
<text x="128.9" y="178.8">55</text>
<text x="137.8" y="176.3">54</text>
<text x="137.8" y="178.8">56</text>
<text x="47.6" y="181.4">57</text>
<text x="47.6" y="183.9">59</text>
<text x="56.5" y="181.4">58</text>
<text x="56.5" y="183.9">60</text>
<text x="128.9" y="181.4">57</text>
<text x="128.9" y="183.9">59</text>
<text x="137.8" y="181.4">58</text>
<text x="137.8" y="183.9">60</text>
<text x="47.6" y="186.4">61</text>
<text x="56.5" y="186.4">62</text>
<text x="128.9" y="186.4">61</text>
<text x="137.8" y="186.4">62</text>
</g>
</svg>
